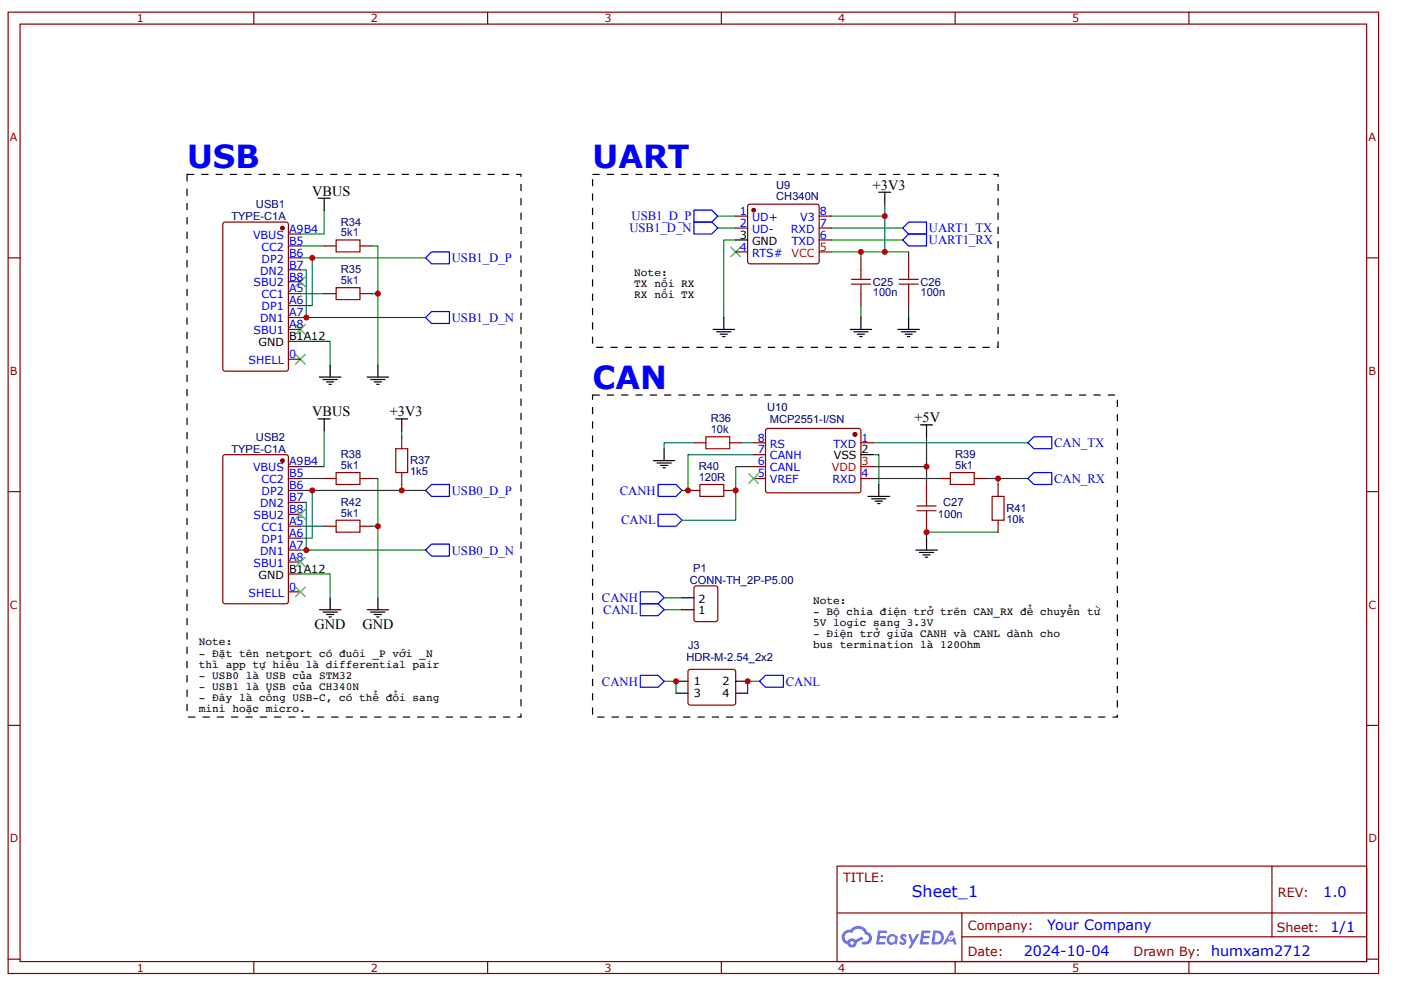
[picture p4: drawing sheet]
<svg xmlns="http://www.w3.org/2000/svg" width="297mm" height="210mm" viewBox="0 0 297 210" stroke-linecap="round" stroke-linejoin="round" font-family="sans-serif">
<g fill="none" stroke="#800" stroke-width=".25">
<path d="M1.7 2.6h290.6v203.8h-290.6zM4.3 5.1h285.5v198.8h-285.5zM53.8 2.6v2.5M103.4 2.6v2.5M152.9 2.6v2.5M202.5 2.6v2.5M252.1 2.6v2.5M1.7 54.7h2.6M289.8 54.7h2.5M1.7 104.2h2.6M289.8 104.2h2.5M1.7 153.8h2.6"/>
<path d="M289.8 153.8h2.5M177.5 183.6h112.3v20.3h-112.3zM177.5 193.6h112.2M203.9 198.6h85.8M203.9 193.6v10.1M269.7 183.7v14.9M1.7 203.4h2.6M53.8 203.9v2.5M103.4 203.9v2.5M152.9 203.9v2.5M202.5 203.9v2.5M252.1 203.9v2.5"/>
<path d="M289.8 203.4h2.5"/>
</g>
<g fill="#58f">
<path d="M191.1 198.2l.5-.2 .4 .1 .3 .3-.3 .4a.33 .33 0 0 0-.2-.3 .33 .33 0 0 0-.4 .1l.1 .1a.85 .85 0 0 1 .6 .7 .85 .85 0 0 1-.3 .8l-.6 .1-.6-.4 .3-.4 .5 .3 .3-.1-.1-.2a.88 .88 0 0 1-.5-1.3z"/>
<path d="M192.6 198.1h.5l.5 1.3 .7-1.3h.6l-1.8 3h-.5l.6-1.1z"/>
<path d="M186.2 197.3h1.6l.2 .1v.4h-1.3l-.1 .6h1.1l.2 .3-.3 .3h-1.1l-.1 .8h1.2l.1 .2-.1 .2-1.9 .1z"/>
<path d="M195.4 197.3h1.7l.2 .1-.1 .4h-1.3l-.1 .6h1.1l.2 .3-.2 .3h-1.2l-.1 .8h1.2l.2 .2-.2 .2-1.8 .1z"/>
<path d="M201.6 197.3h.4l.3 .9-.5 .2a.49 .49 0 0 0-.7 .2 .49 .49 0 0 0 .3 .7 .49 .49 0 0 0 .7-.4l.3-.2 .4 1.6h-.6l-.1-.7h-1.2l-.4 .7h-.6z"/>
<path d="M197.9 197.3l-.4 3h.9a1.51 1.51 0 0 0 1.7-1.5 1.51 1.51 0 0 0-1.7-1.5zM198.4 197.8a1.02 1.02 0 0 1 1.1 1.2 1.02 1.02 0 0 1-1.4 .8z"/>
<path d="M188.4 198.3a1.11 1.11 0 0 0-.3 1.6 1.11 1.11 0 0 0 1.6 .2l.5 .2 .2-1.7-.4-.2a1.01 1.01 0 0 0-1.6-.1zM188.5 199.2a.66 .66 0 0 1 1.3 0 .66 .66 0 0 1-1.3 0z"/>
<path d="M178.9 197.6a1.58 1.58 0 0 0 .8 2.6 1.01 1.01 0 0 0 1.1 .7 1.01 1.01 0 0 0 .8-1.1l1.5-.7-.4-.5-1.3 .7a1.02 1.02 0 0 0-1.7 .3 .99 .99 0 0 1-.5-1.4 .99 .99 0 0 1 1.4-.3 1.48 1.48 0 0 1 1.5-1 1.48 1.48 0 0 1 1.4 1.2 .82 .82 0 0 1 .7 1.1 .82 .82 0 0 1-1.2 .5l-.3 .1v.3a1.4 1.4 0 0 0 2-.6 1.4 1.4 0 0 0-.8-1.9 2.18 2.18 0 0 0-3.7-.5l-.7 .1zM180.2 199.9a.4 .4 0 0 1 .8 0 .4 .4 0 0 1-.8 0z"/>
<circle cx="201.6" cy="198.8" r=".19"/>
</g>
<g fill="none" stroke="#080" stroke-width=".25">
<path d="M152.2 48.4h3.8M152.2 45.8h3.8M156 50.9h-2.5v16.4M176.2 48.4h15.2M176.2 50.9h15.2M182.5 53.4v1.3M187.6 45.8v7.6h-11.4M187.6 43.3v2.5h-11.4M187.6 53.4h5v1.3M182.5 64.8v2.5M192.6 64.8v2.5M85.2 91.3v1.3"/>
<path d="M185.1 96.4h1.2v6.3M185.1 98.9h11.3M185.1 93.9h32.8M196.4 92.6v10.1M85.2 102.7v1.3M209.1 101.5h2.5v1.2M211.6 112.8h-15.2v1.3M211.6 101.5h6.3M161 144.4h-2.5v2.6"/>
</g>
<g fill="none" stroke="#000" stroke-width=".25">
<path d="M186.3 40.8h2.6M187.6 40.8v2.5M151.2 69.8h4.5M151.9 70.4h3.1M152.7 70.9h1.5M153.2 71.4h.5M153.5 67.3v2.5M180.3 69.8h4.5M181 70.4h3M181.8 70.9h1.5M182.3 71.4h.5M182.5 67.3v2.5"/>
<path d="M190.4 69.8h4.5M191.1 70.4h3.1M191.9 70.9h1.5M192.4 71.4h.5M192.6 67.3v2.5M83.9 88.8h2.5M85.2 88.8v2.5M184 105.3h4.6M184.8 105.8h3M185.6 106.3h1.5M186.1 106.8h.5M186.3 102.7v2.6"/>
</g>
<path d="M147.1 47.1h3.8l1.3 1.3-1.3 1.2h-3.8zM147.1 44.6h3.8l1.3 1.2-1.3 1.3h-3.8zM191.4 48.4l1.2-1.3h3.8v2.5h-3.8zM192.6 49.6h3.8v2.5h-3.8l-1.2-1.2zM217.9 93.9l1.3-1.3h3.8v2.5h-3.8zM217.9 101.5l1.3-1.3h3.8v2.5h-3.8zM161 144.4l1.3-1.2h3.8v2.5h-3.8z" fill="none" stroke="#00f" stroke-width=".25"/>
<path d="M180.5 59.2h4.1M182.5 57.2v2M190.6 59.2h4.1M192.6 57.2v2M180.5 60.2h4.1M182.5 60.2v2.1M190.6 60.2h4.1M192.6 60.2v2.1M83.9 95.1h2.5v5.1h-2.5z" fill="none" stroke="#a00000" stroke-width=".25"/>
<path d="M182.5 54.7v2.5M192.6 54.7v2.5M182.5 62.3v2.5M192.6 62.3v2.5M85.2 92.6v2.5M85.2 100.2v2.5" fill="none" stroke="#800" stroke-width=".25"/>
<g fill="#000">
<path d="M128.7 36.8h1.5v.3h-1.5zM131.7 36.8h1.5v.3h-1.5zM134.7 36.8h1.6v.3h-1.6zM137.8 36.8h1.5v.3h-1.5zM140.8 36.8h1.5v.3h-1.5zM143.8 36.8h1.6v.3h-1.6zM146.9 36.8h1.5v.3h-1.5zM149.9 36.8h1.5v.3h-1.5zM152.9 36.8h1.6v.3h-1.6zM156 36.8h1.5v.3h-1.5zM159 36.8h1.5v.3h-1.5zM162 36.8h1.6v.3h-1.6zM165.1 36.8h1.5v.3h-1.5zM168.1 36.8h1.5v.3h-1.5zM171.2 36.8h1.5v.3h-1.5zM174.2 36.8h1.5v.3h-1.5zM177.2 36.8h1.5v.3h-1.5zM180.3 36.8h1.5v.3h-1.5zM183.3 36.8h1.5v.3h-1.5zM186.3 36.8h1.5v.3h-1.5zM189.4 36.8h1.5v.3h-1.5zM192.4 36.8h1.5v.3h-1.5zM195.4 36.8h1.5v.3h-1.5zM198.5 36.8h1.5v.3h-1.5zM201.5 36.8h1.5v.3h-1.5zM204.5 36.8h1.5v.3h-1.5zM207.6 36.8h1.5v.3h-1.5zM210.6 36.8h1.1v.7h-.2v-.5h.1v.1h-1zM211.5 39h.2v1.5h-.2zM211.5 42h.2v1.5h-.2zM211.5 45.1h.2v1.5h-.2zM211.5 48.1h.2v1.5h-.2zM211.5 51.1h.2v1.6h-.2zM211.5 54.2h.2v1.5h-.2zM211.5 57.2h.2v1.5h-.2zM211.5 60.2h.2v1.6h-.2zM211.5 63.3h.2v1.5h-.2zM211.5 66.3h.2v1.5h-.2zM211.5 69.3h.2v1.6h-.2zM211.5 72.4h.2v1.4h-.3v-.3h.2v.1h-.1zM208.3 73.5h1.5v.3h-1.5zM205.3 73.5h1.5v.3h-1.5zM202.3 73.5h1.5v.3h-1.5zM199.2 73.5h1.5v.3h-1.5zM196.2 73.5h1.5v.3h-1.5zM193.2 73.5h1.5v.3h-1.5zM190.1 73.5h1.5v.3h-1.5zM187.1 73.5h1.5v.3h-1.5zM184 73.5h1.6v.3h-1.6zM181 73.5h1.5v.3h-1.5zM178 73.5h1.5v.3h-1.5zM174.9 73.5h1.6v.3h-1.6zM171.9 73.5h1.5v.3h-1.5zM168.9 73.5h1.5v.3h-1.5zM165.8 73.5h1.6v.3h-1.6zM162.8 73.5h1.5v.3h-1.5zM159.8 73.5h1.5v.3h-1.5zM156.7 73.5h1.6v.3h-1.6zM153.7 73.5h1.5v.3h-1.5zM150.7 73.5h1.5v.3h-1.5zM147.6 73.5h1.6v.3h-1.6zM144.6 73.5h1.5v.3h-1.5zM141.6 73.5h1.5v.3h-1.5zM138.5 73.5h1.5v.3h-1.5zM135.5 73.5h1.5v.3h-1.5zM132.5 73.5h1.5v.3h-1.5zM129.4 73.5h1.5v.3h-1.5zM126.4 73.5h1.5v.3h-1.5zM125.5 71.4h.3v1.5h-.3zM125.5 68.3h.3v1.5h-.3zM125.5 65.3h.3v1.5h-.3zM125.5 62.3h.3v1.5h-.3zM125.5 59.2h.3v1.5h-.3zM125.5 56.2h.3v1.5h-.3zM125.5 53.2h.3v1.5h-.3zM125.5 50.1h.3v1.5h-.3zM125.5 47.1h.3v1.5h-.3zM125.5 44.1h.3v1.5h-.3zM125.5 41h.3v1.5h-.3zM125.5 38h.3v1.5h-.3zM125.6 36.8h1.6v.3h-1.6z"/>
<path d="M155 52.4l2 2zM157 52.4l-2 2z"/>
<path d="M128.7 83.6h1.5v.3h-1.5zM131.7 83.6h1.5v.3h-1.5zM134.7 83.6h1.6v.3h-1.6zM137.8 83.6h1.5v.3h-1.5zM140.8 83.6h1.5v.3h-1.5zM143.8 83.6h1.6v.3h-1.6zM146.9 83.6h1.5v.3h-1.5zM149.9 83.6h1.5v.3h-1.5zM152.9 83.6h1.6v.3h-1.6zM156 83.6h1.5v.3h-1.5zM159 83.6h1.5v.3h-1.5zM162 83.6h1.6v.3h-1.6zM165.1 83.6h1.5v.3h-1.5zM168.1 83.6h1.5v.3h-1.5zM171.2 83.6h1.5v.3h-1.5zM174.2 83.6h1.5v.3h-1.5zM177.2 83.6h1.5v.3h-1.5zM180.3 83.6h1.5v.3h-1.5zM183.3 83.6h1.5v.3h-1.5zM186.3 83.6h1.5v.3h-1.5zM189.4 83.6h1.5v.3h-1.5zM192.4 83.6h1.5v.3h-1.5zM195.4 83.6h1.5v.3h-1.5zM198.5 83.6h1.5v.3h-1.5zM201.5 83.6h1.5v.3h-1.5zM204.5 83.6h1.5v.3h-1.5zM207.6 83.6h1.5v.3h-1.5zM210.6 83.6h1.5v.3h-1.5zM213.6 83.6h1.6v.3h-1.6zM216.7 83.6h1.5v.3h-1.5zM219.7 83.6h1.5v.3h-1.5zM222.7 83.6h1.6v.3h-1.6zM225.8 83.6h1.5v.3h-1.5zM228.8 83.6h1.5v.3h-1.5zM231.8 83.6h1.6v.3h-1.6zM234.9 83.6h1.5v.3h-1.5zM236.8 84.8h.2v1.5h-.2zM236.8 87.8h.2v1.5h-.2zM236.8 90.8h.2v1.6h-.2zM236.8 93.9h.2v1.5h-.2zM236.8 96.9h.2v1.5h-.2zM236.8 99.9h.2v1.6h-.2zM236.8 103h.2v1.5h-.2zM236.8 106h.2v1.5h-.2zM236.8 109h.2v1.6h-.2zM236.8 112.1h.2v1.5h-.2zM236.8 115.1h.2v1.5h-.2zM236.8 118.1h.2v1.6h-.2zM236.8 121.2h.2v1.5h-.2zM236.8 124.2h.2v1.5h-.2zM236.8 127.3h.2v1.5h-.2zM236.8 130.3h.2v1.5h-.2zM236.8 133.3h.2v1.5h-.2zM236.8 136.4h.2v1.5h-.2zM236.8 139.4h.2v1.5h-.2zM236.8 142.4h.2v1.5h-.2zM236.8 145.5h.2v1.5h-.2zM236.8 148.5h.2v1.5h-.2zM235.9 151.9h1v.1h-.1v-.5h.2v.7h-1.1zM232.9 151.9h1.5v.3h-1.5zM229.8 151.9h1.5v.3h-1.5zM226.8 151.9h1.5v.3h-1.5zM223.8 151.9h1.5v.3h-1.5zM220.7 151.9h1.5v.3h-1.5zM217.7 151.9h1.5v.3h-1.5zM214.6 151.9h1.6v.3h-1.6zM211.6 151.9h1.5v.3h-1.5zM208.6 151.9h1.5v.3h-1.5zM205.5 151.9h1.6v.3h-1.6zM202.5 151.9h1.5v.3h-1.5zM199.5 151.9h1.5v.3h-1.5zM196.4 151.9h1.6v.3h-1.6zM193.4 151.9h1.5v.3h-1.5zM190.4 151.9h1.5v.3h-1.5zM187.3 151.9h1.6v.3h-1.6zM184.3 151.9h1.5v.3h-1.5zM181.3 151.9h1.5v.3h-1.5zM178.2 151.9h1.6v.3h-1.6zM175.2 151.9h1.5v.3h-1.5zM172.2 151.9h1.5v.3h-1.5zM169.1 151.9h1.5v.3h-1.5zM166.1 151.9h1.5v.3h-1.5zM163.1 151.9h1.5v.3h-1.5zM160 151.9h1.5v.3h-1.5zM157 151.9h1.5v.3h-1.5zM154 151.9h1.5v.3h-1.5zM150.9 151.9h1.5v.3h-1.5zM147.9 151.9h1.5v.3h-1.5zM144.9 151.9h1.5v.3h-1.5zM141.8 151.9h1.5v.3h-1.5zM138.8 151.9h1.5v.3h-1.5zM135.7 151.9h1.6v.3h-1.6zM132.7 151.9h1.5v.3h-1.5zM129.7 151.9h1.5v.3h-1.5zM126.6 151.9h1.6v.3h-1.6zM125.5 150h.3v1.5h-.3zM125.5 147h.3v1.5h-.3zM125.5 143.9h.3v1.6h-.3zM125.5 140.9h.3v1.5h-.3zM125.5 137.9h.3v1.5h-.3zM125.5 134.8h.3v1.6h-.3zM125.5 131.8h.3v1.5h-.3zM125.5 128.8h.3v1.5h-.3zM125.5 125.7h.3v1.6h-.3zM125.5 122.7h.3v1.5h-.3zM125.5 119.7h.3v1.5h-.3zM125.5 116.6h.3v1.5h-.3zM125.5 113.6h.3v1.5h-.3zM125.5 110.6h.3v1.5h-.3zM125.5 107.5h.3v1.5h-.3zM125.5 104.5h.3v1.5h-.3zM125.5 101.5h.3v1.5h-.3zM125.5 98.4h.3v1.5h-.3zM125.5 95.4h.3v1.5h-.3zM125.5 92.4h.3v1.5h-.3zM125.5 89.3h.3v1.5h-.3zM125.5 86.3h.3v1.5h-.3zM125.5 83.6h1.7v.3h-1.6v-.1h.2v1h-.3z"/>
</g>
<path d="M155 52.4l2 2M157 52.4l-2 2" fill="none" stroke="#3c3" stroke-width=".25"/>
<circle cx="181.3" cy="92.1" r=".38" fill="#800"/>
<g fill="none" stroke="#800" stroke-width=".25">
<path d="M162.4 91l.4-.2 19.5 .1 .2 .4-.1 13-.4 .2-19.5-.1-.2-.4v-12.7z"/>
<circle cx="181.3" cy="92.1" r=".38"/>
</g>
<circle cx="181.3" cy="92.1" r=".38" fill="#800"/>
<g fill="none" stroke="#800" stroke-width=".25">
<path d="M158.7 43.4l.3-.1h14.2l.3 .1 .2 .4v11.6l-.2 .4-.3 .1h-14.2l-.3-.1-.2-.4v-11.6zM147.1 93.9h2.6M154.7 93.9h2.5M159.8 93.9h2.5M159.8 98.9h2.5M159.8 96.4h2.5M182.5 93.9h2.6M145.9 104h2.5M153.5 104h2.5M159.8 101.5h2.5M182.5 101.5h2.6M199 101.5h2.5"/>
<path d="M206.6 101.5h2.5M211.6 102.7v2.6M211.6 110.3v2.5"/>
<circle cx="181.3" cy="92.1" r=".38"/>
</g>
<path d="M138.5 97.7h4.6M139.3 98.2h3M140 98.7h1.6M140.6 99.2h.5M140.8 95.1v2.6M182.5 96.4h2.6" fill="none" stroke="#000" stroke-width=".25"/>
<path d="M182.5 98.9h2.6" fill="none" stroke="#f00" stroke-width=".25"/>
<path d="M149.7 92.6h5v2.5h-5zM148.4 102.7h5.1v2.6h-5.1zM201.5 100.2h5.1v2.5h-5.1zM210.3 105.3h2.6v5h-2.6z" fill="none" stroke="#a00000" stroke-width=".25"/>
<path d="M147.1 93.9h-6.3v1.2M157.2 93.9h2.6M159.8 96.4h-13.9v7.6h-1.3M159.8 98.9h-3.8v11.4h-11.4M185.1 101.5h13.9" fill="none" stroke="#080" stroke-width=".25"/>
<path d="M139.5 102.7h3.8l1.3 1.3-1.3 1.3h-3.8zM139.5 109h3.8l1.3 1.3-1.3 1.3h-3.8z" fill="none" stroke="#00f" stroke-width=".25"/>
<path d="M158.8 100.4l2 2.1zM160.8 100.4l-2 2.1z" fill="#000"/>
<path d="M158.8 100.4l2 2.1M160.8 100.4l-2 2.1" fill="none" stroke="#3c3" stroke-width=".25"/>
<circle cx="159.8" cy="44.6" r=".38" fill="#800"/>
<g fill="none" stroke="#800" stroke-width=".25">
<path d="M61.1 59.7h2.6M61.1 57.2h2.6M61.1 54.7h2.6M61.1 52.1h2.6M61.1 49.6h2.6M156 45.8h2.5M156 48.4h2.5M156 53.4h2.5M173.7 45.8h2.5M173.7 48.4h2.5M173.7 50.9h2.5M61.1 76.2h2.6"/>
<path d="M61.1 69.8h2.6M61.1 67.3h2.6M61.1 64.8h2.6M61.1 62.3h2.6M61.1 72.4h2.6"/>
<circle cx="159.8" cy="44.6" r=".38"/>
</g>
<g fill="none" stroke="#000" stroke-width=".25">
<path d="M67.5 42h2.5M68.7 42v2.6M156 50.9h2.5M67.7 80h4.6M70 77.4v2.6M77.8 80h4.6M80.1 77.4v2.6M68.5 80.5h3M69.2 81h1.6M69.7 81.5h.6M78.6 80.5h3M79.4 81h1.5"/>
<path d="M79.9 81.5h.5"/>
</g>
<path d="M173.7 53.4h2.5" fill="none" stroke="#f00" stroke-width=".25"/>
<path d="M63.7 54.7h2.5v10.1h-2.5M63.7 57.2h1.2v10.1h-1.2M63.7 52.1h5M68.7 44.6v5h-5M78.9 52.1h1.2v10.2M63.7 72.4h6.3v5M63.7 62.3h5M78.9 62.3h1.2v15.1" fill="none" stroke="#080" stroke-width=".25"/>
<g fill="#000">
<path d="M62.7 58.7l2 2zM64.7 58.7l-2 2z"/>
<path d="M62.7 68.8l2 2.1zM64.7 68.8l-2 2.1z"/>
<path d="M62.7 75.2l2 2zM64.7 75.2l-2 2z"/>
</g>
<path d="M62.7 58.7l2 2M64.7 58.7l-2 2M62.7 68.8l2 2.1M62.7 75.2l2 2M64.7 68.8l-2 2.1M64.7 75.2l-2 2" fill="none" stroke="#3c3" stroke-width=".25"/>
<circle cx="59.9" cy="48.4" r=".38" fill="#800"/>
<g fill="none" stroke="#800" stroke-width=".25">
<path d="M47.4 47.2l.3-.1h12.9l.5 .3v30.8l-.3 .5h-13.1l-.4-.3-.1-30.8zM68.7 52.1h2.6M76.3 52.1h2.6M68.7 62.3h2.6M76.3 62.3h2.6M61.1 98.9h2.6M61.1 111.6h2.6M61.1 101.5h2.6M61.1 119.2h2.6M61.1 116.6h2.6M61.1 114.1h2.6M61.1 109h2.6"/>
<path d="M61.1 106.5h2.6M61.1 104h2.6M68.7 111.6h2.6M68.7 101.5h2.6M76.3 111.6h2.6M76.3 101.5h2.6M61.1 125.5h2.6M61.1 121.7h2.6"/>
<circle cx="59.9" cy="48.4" r=".38"/>
</g>
<path d="M71.3 50.9h5v2.5h-5zM71.3 61h5v2.5h-5zM71.3 110.3h5v2.5h-5zM71.3 100.2h5v2.5h-5z" fill="none" stroke="#a00000" stroke-width=".25"/>
<path d="M90.2 54.7l1.3-1.3h3.8v2.5h-3.8zM90.2 67.3l1.3-1.2h3.8v2.5h-3.8zM90.2 116.6l1.3-1.2h3.8v2.5h-3.8zM90.2 104l1.3-1.3h3.8v2.6h-3.8z" fill="none" stroke="#00f" stroke-width=".25"/>
<path d="M66.2 54.7h24M64.9 67.3h25.3M64.9 116.6h25.3M66.2 104h24" fill="none" stroke="#080" stroke-width=".25"/>
<circle cx="59.9" cy="97.7" r=".38" fill="#800"/>
<g fill="none" stroke="#800" stroke-width=".25">
<path d="M47.4 96.5l.3-.1h12.9l.5 .3v30.8l-.3 .5h-13.1l-.4-.3-.1-30.8zM196.4 102.7v2.6M196.4 110.3v2.5M147.3 124.4l.3-.2h4.1l.4 .2 .1 6.9-.2 .4-4.4 .1-.4-.2-.1-6.9zM146 142.1l.4-.2 9.4 .1 .2 .4-.1 6.9-.4 .2-9.4-.1-.2-.4v-6.6z"/>
<circle cx="59.9" cy="97.7" r=".38"/>
</g>
<g fill="#000">
<path d="M42.7 36.8h1.5v.3h-1.5zM45.7 36.8h1.5v.3h-1.5zM48.8 36.8h1.5v.3h-1.5zM51.8 36.8h1.5v.3h-1.5zM54.8 36.8h1.5v.3h-1.5zM57.9 36.8h1.5v.3h-1.5zM60.9 36.8h1.5v.3h-1.5zM63.9 36.8h1.5v.3h-1.5zM67 36.8h1.5v.3h-1.5zM70 36.8h1.5v.3h-1.5zM73 36.8h1.6v.3h-1.6zM76.1 36.8h1.5v.3h-1.5zM79.1 36.8h1.5v.3h-1.5zM82.1 36.8h1.6v.3h-1.6zM85.2 36.8h1.5v.3h-1.5zM88.2 36.8h1.5v.3h-1.5zM91.2 36.8h1.6v.3h-1.6zM94.3 36.8h1.5v.3h-1.5zM97.3 36.8h1.5v.3h-1.5zM100.3 36.8h1.6v.3h-1.6zM103.4 36.8h1.5v.3h-1.5zM106.4 36.8h1.5v.3h-1.5zM109.4 36.8h1.2v.7h-.3v-.5h.2v.1h-1.1zM110.3 39h.3v1.5h-.3zM110.3 42h.3v1.5h-.3zM110.3 45.1h.3v1.5h-.3zM110.3 48.1h.3v1.5h-.3zM110.3 51.1h.3v1.6h-.3zM110.3 54.2h.3v1.5h-.3zM110.3 57.2h.3v1.5h-.3zM110.3 60.2h.3v1.6h-.3zM110.3 63.3h.3v1.5h-.3zM110.3 66.3h.3v1.5h-.3zM110.3 69.3h.3v1.6h-.3zM110.3 72.4h.3v1.5h-.3zM110.3 75.4h.3v1.5h-.3zM110.3 78.4h.3v1.6h-.3zM110.3 81.5h.3v1.5h-.3zM110.3 84.5h.3v1.5h-.3zM110.3 87.5h.3v1.6h-.3zM110.3 90.6h.3v1.5h-.3zM110.3 93.6h.3v1.5h-.3zM110.3 96.7h.3v1.5h-.3zM110.3 99.7h.3v1.5h-.3zM110.3 102.7h.3v1.5h-.3zM110.3 105.8h.3v1.5h-.3zM110.3 108.8h.3v1.5h-.3zM110.3 111.8h.3v1.5h-.3zM110.3 114.9h.3v1.5h-.3zM110.3 117.9h.3v1.5h-.3zM110.3 120.9h.3v1.5h-.3zM110.3 124h.3v1.5h-.3zM110.3 127h.3v1.5h-.3zM110.3 130h.3v1.6h-.3zM110.3 133.1h.3v1.5h-.3zM110.3 136.1h.3v1.5h-.3zM110.3 139.1h.3v1.6h-.3zM110.3 142.2h.3v1.5h-.3zM110.3 145.2h.3v1.5h-.3zM110.3 148.2h.3v1.6h-.3zM109.7 151.9h.8v.1h-.2v-.7h.3v.9h-.9zM106.7 151.9h1.5v.3h-1.5zM103.6 151.9h1.6v.3h-1.6zM100.6 151.9h1.5v.3h-1.5zM97.6 151.9h1.5v.3h-1.5zM94.5 151.9h1.5v.3h-1.5zM91.5 151.9h1.5v.3h-1.5zM88.5 151.9h1.5v.3h-1.5zM85.4 151.9h1.5v.3h-1.5zM82.4 151.9h1.5v.3h-1.5zM79.4 151.9h1.5v.3h-1.5zM76.3 151.9h1.5v.3h-1.5zM73.3 151.9h1.5v.3h-1.5zM70.3 151.9h1.5v.3h-1.5zM67.2 151.9h1.5v.3h-1.5zM64.2 151.9h1.5v.3h-1.5zM61.1 151.9h1.6v.3h-1.6zM58.1 151.9h1.5v.3h-1.5zM55.1 151.9h1.5v.3h-1.5zM52 151.9h1.6v.3h-1.6zM49 151.9h1.5v.3h-1.5zM46 151.9h1.5v.3h-1.5zM42.9 151.9h1.6v.3h-1.6zM39.9 151.9h1.5v.3h-1.5zM39.5 149.3h.3v1.5h-.3zM39.5 146.2h.3v1.5h-.3zM39.5 143.2h.3v1.5h-.3zM39.5 140.1h.3v1.6h-.3zM39.5 137.1h.3v1.5h-.3zM39.5 134.1h.3v1.5h-.3zM39.5 131h.3v1.6h-.3zM39.5 128h.3v1.5h-.3zM39.5 125h.3v1.5h-.3zM39.5 121.9h.3v1.6h-.3zM39.5 118.9h.3v1.5h-.3zM39.5 115.9h.3v1.5h-.3zM39.5 112.8h.3v1.6h-.3zM39.5 109.8h.3v1.5h-.3zM39.5 106.8h.3v1.5h-.3zM39.5 103.7h.3v1.6h-.3zM39.5 100.7h.3v1.5h-.3zM39.5 97.7h.3v1.5h-.3zM39.5 94.6h.3v1.5h-.3zM39.5 91.6h.3v1.5h-.3zM39.5 88.6h.3v1.5h-.3zM39.5 85.5h.3v1.5h-.3zM39.5 82.5h.3v1.5h-.3zM39.5 79.5h.3v1.5h-.3zM39.5 76.4h.3v1.5h-.3zM39.5 73.4h.3v1.5h-.3zM39.5 70.4h.3v1.5h-.3zM39.5 67.3h.3v1.5h-.3zM39.5 64.3h.3v1.5h-.3zM39.5 61.2h.3v1.6h-.3zM39.5 58.2h.3v1.5h-.3zM39.5 55.2h.3v1.5h-.3zM39.5 52.1h.3v1.6h-.3zM39.5 49.1h.3v1.5h-.3zM39.5 46.1h.3v1.5h-.3zM39.5 43h.3v1.6h-.3zM39.5 40h.3v1.5h-.3zM39.5 36.8h1.7v.3h-1.5v-.1h.1v1.5h-.3z"/>
<path d="M62.7 118.1l2 2.1zM62.7 120.2l2-2.1z"/>
<path d="M62.7 108l2 2.1zM62.7 110.1l2-2.1z"/>
<path d="M62.7 124.5l2 2zM62.7 126.5l2-2z"/>
</g>
<path d="M62.7 118.1l2 2.1M62.7 108l2 2.1M64.7 118.1l-2 2.1M64.7 108l-2 2.1M62.7 124.5l2 2M64.7 124.5l-2 2" fill="none" stroke="#3c3" stroke-width=".25"/>
<g fill="none" stroke="#000" stroke-width=".25">
<path d="M67.5 88.8h2.5M68.7 88.8v2.5M195.2 90.1h2.5M196.4 90.1v2.5M194.2 116.6h4.5M194.9 117.1h3.1M195.7 117.6h1.5M196.2 118.1h.5M196.4 114.1v2.5M67.7 129.3h4.6M68.5 129.8h3M69.2 130.3h1.6"/>
<path d="M69.7 130.8h.6M70 126.7v2.6M77.8 129.3h4.6M78.6 129.8h3M79.4 130.3h1.5M79.9 130.8h.5M80.1 126.7v2.6M144.6 129.3h2.5M144.6 126.7h2.5M143.3 144.4h2.6M143.3 147h2.6M156 144.4h2.5"/>
<path d="M156 147h2.5"/>
</g>
<path d="M68.7 91.3v7.6h-5M63.7 106.5h1.2v10.1h-1.2M63.7 104h2.5v10.1h-2.5M63.7 101.5h5M63.7 111.6h5M78.9 111.6h1.2v15.1M78.9 101.5h1.2v10.1M63.7 121.7h6.3v5M140.8 126.7h3.8M140.8 129.3h3.8M140.8 144.4h2.5v2.6" fill="none" stroke="#080" stroke-width=".25"/>
<path d="M135.7 128h3.8l1.3 1.3-1.3 1.2h-3.8zM135.7 125.5h3.8l1.3 1.2-1.3 1.3h-3.8zM135.7 143.2h3.8l1.3 1.2-1.3 1.3h-3.8z" fill="none" stroke="#00f" stroke-width=".25"/>
<path d="M194.4 108.3h4.1M194.4 107.3h4.1M196.4 105.3v2M196.4 108.3v2" fill="none" stroke="#a00000" stroke-width=".25"/>
<g fill="#c00">
<circle cx="143.3" cy="144.4" r=".63"/>
<circle cx="158.5" cy="144.4" r=".63"/>
<circle cx="156" cy="104" r=".63"/>
<circle cx="145.9" cy="104" r=".63"/>
<circle cx="196.4" cy="98.9" r=".63"/>
<circle cx="85.2" cy="104" r=".63"/>
<circle cx="196.4" cy="112.8" r=".63"/>
<circle cx="211.6" cy="101.5" r=".63"/>
<circle cx="187.6" cy="45.8" r=".63"/>
<circle cx="182.5" cy="53.4" r=".63"/>
<circle cx="187.6" cy="53.4" r=".63"/>
<circle cx="80.1" cy="62.3" r=".63"/>
<circle cx="64.9" cy="67.3" r=".63"/>
<circle cx="66.2" cy="54.7" r=".63"/>
<circle cx="66.2" cy="104" r=".63"/>
<circle cx="64.9" cy="116.6" r=".63"/>
<circle cx="80.1" cy="111.6" r=".63"/>
</g>
<g font-size="6.7" fill="#00f">
<text x="39.7" y="35.7">USB</text>
<text x="125.6" y="35.7">UART</text>
<text x="125.6" y="82.5">CAN</text>
</g>
<text font-size="3.4" fill="#00f" x="193.3" y="190.1">Sheet_1</text>
<g font-size="3">
<text x="66.2" y="41.5">VBUS</text>
<text x="185.1" y="40.3">+3V3</text>
<text x="66.2" y="88.3">VBUS</text>
<text x="82.6" y="88.3">+3V3</text>
<text x="193.9" y="89.6">+5V</text>
<text x="66.7" y="133.3">GND</text>
<text x="76.8" y="133.3">GND</text>
</g>
<g font-size="3" fill="#00f">
<text x="280.6" y="190.3">1.0</text>
<text x="222" y="197.1">Your Company</text>
<text x="282.1" y="197.7">1/1</text>
<text x="217.1" y="202.7">2024-10-04</text>
<text x="256.8" y="202.7">humxam2712</text>
</g>
<g font-size="2.7" fill="#00f">
<text x="133.9" y="46.7">USB1_D_P</text>
<text x="133.4" y="49.3">USB1_D_N</text>
<text x="197" y="49.3">UART1_TX</text>
<text x="197" y="51.8">UART1_RX</text>
<text x="95.8" y="55.6">USB1_D_P</text>
<text x="95.8" y="68.2">USB1_D_N</text>
<text x="223.5" y="94.8">CAN_TX</text>
<text x="95.8" y="104.9">USB0_D_P</text>
<text x="131.4" y="104.9">CANH</text>
<text x="223.5" y="102.4">CAN_RX</text>
<text x="131.7" y="111.2">CANL</text>
<text x="95.8" y="117.6">USB0_D_N</text>
<text x="127.6" y="127.6">CANH</text>
<text x="127.9" y="130.2">CANL</text>
<text x="127.6" y="145.3">CANH</text>
<text x="166.6" y="145.4">CANL</text>
</g>
<g font-size="2.7" fill="#800">
<text x="178.7" y="186.9">TITLE:</text>
<text x="270.9" y="190.3">REV:</text>
<text x="205.2" y="197.1">Company:</text>
<text x="270.7" y="197.6">Sheet:</text>
<text x="205.2" y="202.6">Date:</text>
<text x="240.3" y="202.7">Drawn By:</text>
</g>
<g font-size="2.4" fill="#800">
<text x="29" y="4.7">1</text>
<text x="78.6" y="4.7">2</text>
<text x="128.2" y="4.7">3</text>
<text x="177.7" y="4.7">4</text>
<text x="227.3" y="4.7">5</text>
<text x="2.1" y="29.9">A</text>
<text x="290.1" y="29.9">A</text>
<text x="2.1" y="79.5">B</text>
<text x="290.1" y="79.5">B</text>
<text x="2.1" y="129">C</text>
<text x="290.1" y="129">C</text>
<text x="2.1" y="178.6">D</text>
<text x="290.1" y="178.6">D</text>
<text x="29" y="206">1</text>
<text x="78.6" y="206">2</text>
<text x="128.2" y="206">3</text>
<text x="177.7" y="206">4</text>
<text x="227.3" y="206">5</text>
</g>
<g font-size="2.4" fill="#000080">
<text x="164.6" y="40.2">U9</text>
<text x="49.1" y="46.6">TYPE-C1A</text>
<text x="54.3" y="44.1">USB1</text>
<text x="72.3" y="47.8">R34</text>
<text x="164.6" y="42.5">CH340N</text>
<text x="72.3" y="50.1">5k1</text>
<text x="72.3" y="58">R35</text>
<text x="72.3" y="60.2">5k1</text>
<text x="185.1" y="62.8">100n</text>
<text x="185.1" y="60.5">C25</text>
<text x="195.2" y="62.8">100n</text>
<text x="195.2" y="60.5">C26</text>
<text x="150.7" y="89.6">R36</text>
<text x="162.7" y="87.1">U10</text>
<text x="163.2" y="89.6">MCP2551-I/SN</text>
<text x="49.1" y="95.9">TYPE-C1A</text>
<text x="54.3" y="93.4">USB2</text>
<text x="150.7" y="91.8">10k</text>
<text x="72.3" y="99.4">5k1</text>
<text x="72.3" y="97.2">R38</text>
<text x="86.9" y="100.8">1k5</text>
<text x="86.9" y="98.5">R37</text>
<text x="148.1" y="99.8">R40</text>
<text x="202.5" y="99.4">5k1</text>
<text x="202.5" y="97.2">R39</text>
<text x="72.3" y="107.3">R42</text>
<text x="148.1" y="102">120R</text>
<text x="200" y="107.3">C27</text>
<text x="72.3" y="109.5">5k1</text>
<text x="198.9" y="109.8">100n</text>
<text x="213.4" y="110.9">10k</text>
<text x="213.4" y="108.6">R41</text>
<text x="146.2" y="123.8">CONN-TH_2P-P5.00</text>
<text x="146.9" y="121.2">P1</text>
<text x="145.9" y="137.7">J3</text>
<text x="145.5" y="140.2">HDR-M-2.54_2x2</text>
</g>
<g font-size="2.4" fill="#00f">
<text x="156.9" y="45.6">1</text>
<text x="159.4" y="46.8">UD+</text>
<text x="169.6" y="46.8">V3</text>
<text x="173.8" y="45.6">8</text>
<text x="53.6" y="50.6">VBUS</text>
<text x="55.4" y="53.2">CC2</text>
<text x="61.3" y="51.9">B5</text>
<text x="61.3" y="49.4">A9B4</text>
<text x="156.9" y="48.1">2</text>
<text x="156.9" y="53.2">4</text>
<text x="159.4" y="49.4">UD-</text>
<text x="167.7" y="49.4">RXD</text>
<text x="167.9" y="51.9">TXD</text>
<text x="173.8" y="50.6">6</text>
<text x="173.8" y="48.1">7</text>
<text x="55.1" y="58.2">DN2</text>
<text x="55.5" y="55.7">DP2</text>
<text x="61.3" y="59.5">B8</text>
<text x="61.3" y="57">B7</text>
<text x="61.3" y="54.4">B6</text>
<text x="159.4" y="54.4">RTS#</text>
<text x="53.8" y="60.7">SBU2</text>
<text x="55.4" y="63.3">CC1</text>
<text x="55.5" y="65.8">DP1</text>
<text x="61.3" y="64.5">A6</text>
<text x="61.3" y="62">A5</text>
<text x="53.8" y="70.9">SBU1</text>
<text x="55.1" y="68.3">DN1</text>
<text x="61.3" y="69.6">A8</text>
<text x="61.3" y="67.1">A7</text>
<text x="52.7" y="77.2">SHELL</text>
<text x="61.3" y="75.9">0</text>
<text x="160.7" y="93.6">8</text>
<text x="163.2" y="94.9">RS</text>
<text x="176.7" y="94.9">TXD</text>
<text x="182.7" y="93.6">1</text>
<text x="53.6" y="99.9">VBUS</text>
<text x="61.3" y="101.2">B5</text>
<text x="61.3" y="98.7">A9B4</text>
<text x="160.7" y="101.2">5</text>
<text x="160.7" y="98.7">6</text>
<text x="160.7" y="96.1">7</text>
<text x="163.2" y="99.9">CANL</text>
<text x="163.2" y="97.4">CANH</text>
<text x="182.7" y="101.2">4</text>
<text x="55.1" y="107.5">DN2</text>
<text x="55.4" y="102.5">CC2</text>
<text x="55.5" y="105">DP2</text>
<text x="61.3" y="106.3">B7</text>
<text x="61.3" y="103.7">B6</text>
<text x="163.2" y="102.5">VREF</text>
<text x="176.5" y="102.5">RXD</text>
<text x="53.8" y="110.1">SBU2</text>
<text x="55.4" y="112.6">CC1</text>
<text x="61.3" y="113.8">A6</text>
<text x="61.3" y="111.3">A5</text>
<text x="61.3" y="108.8">B8</text>
<text x="55.1" y="117.6">DN1</text>
<text x="55.5" y="115.1">DP1</text>
<text x="61.3" y="118.9">A8</text>
<text x="61.3" y="116.4">A7</text>
<text x="53.8" y="120.2">SBU1</text>
<text x="61.3" y="125.2">0</text>
<text x="52.7" y="126.5">SHELL</text>
</g>
<g font-size="2.4">
<text x="156.9" y="50.6">3</text>
<text x="159.4" y="51.9">GND</text>
<text x="134.5" y="58.5">Note:</text>
<text x="134.5" y="60.8">TX nối RX</text>
<text x="134.5" y="63.2">RX nối TX</text>
<text x="54.8" y="73.4">GND</text>
<text x="61.3" y="72.1">B1A12</text>
<text x="176.8" y="97.4">VSS</text>
<text x="182.7" y="96.1">2</text>
<text x="54.8" y="122.7">GND</text>
<text x="61.3" y="121.4">B1A12</text>
<text x="148.1" y="130.3">1</text>
<text x="148.1" y="127.8">2</text>
<text x="172.4" y="128">Note:</text>
<text x="172.4" y="130.4">- Bộ chia điện trở trên CAN_RX để chuyển từ</text>
<text x="42.2" y="136.9">Note:</text>
<text x="172.4" y="132.7">5V logic sang 3.3V</text>
<text x="172.4" y="135.1">- Điện trở giữa CANH và CANL dành cho</text>
<text x="172.4" y="137.5">bus termination là 120Ohm</text>
<text x="42.2" y="139.2">- Đặt tên netport có đuôi _P với _N</text>
<text x="42.2" y="141.6">thì app tự hiểu là differential pair</text>
<text x="42.2" y="143.9">- USB0 là USB của STM32</text>
<text x="42.2" y="146.3">- USB1 là USB của CH340N</text>
<text x="42.2" y="148.7">- Đây là cổng USB-C, có thể đổi sang</text>
<text x="147.1" y="145.2">1</text>
<text x="147.1" y="147.7">3</text>
<text x="153.2" y="145.2">2</text>
<text x="153.2" y="147.7">4</text>
<text x="42.2" y="151">mini hoặc micro.</text>
</g>
<g font-size="2.4" fill="#f00">
<text x="173.8" y="53.2">5</text>
<text x="167.8" y="54.4">VCC</text>
<text x="176.3" y="99.9">VDD</text>
<text x="182.7" y="98.7">3</text>
</g>
</svg>
